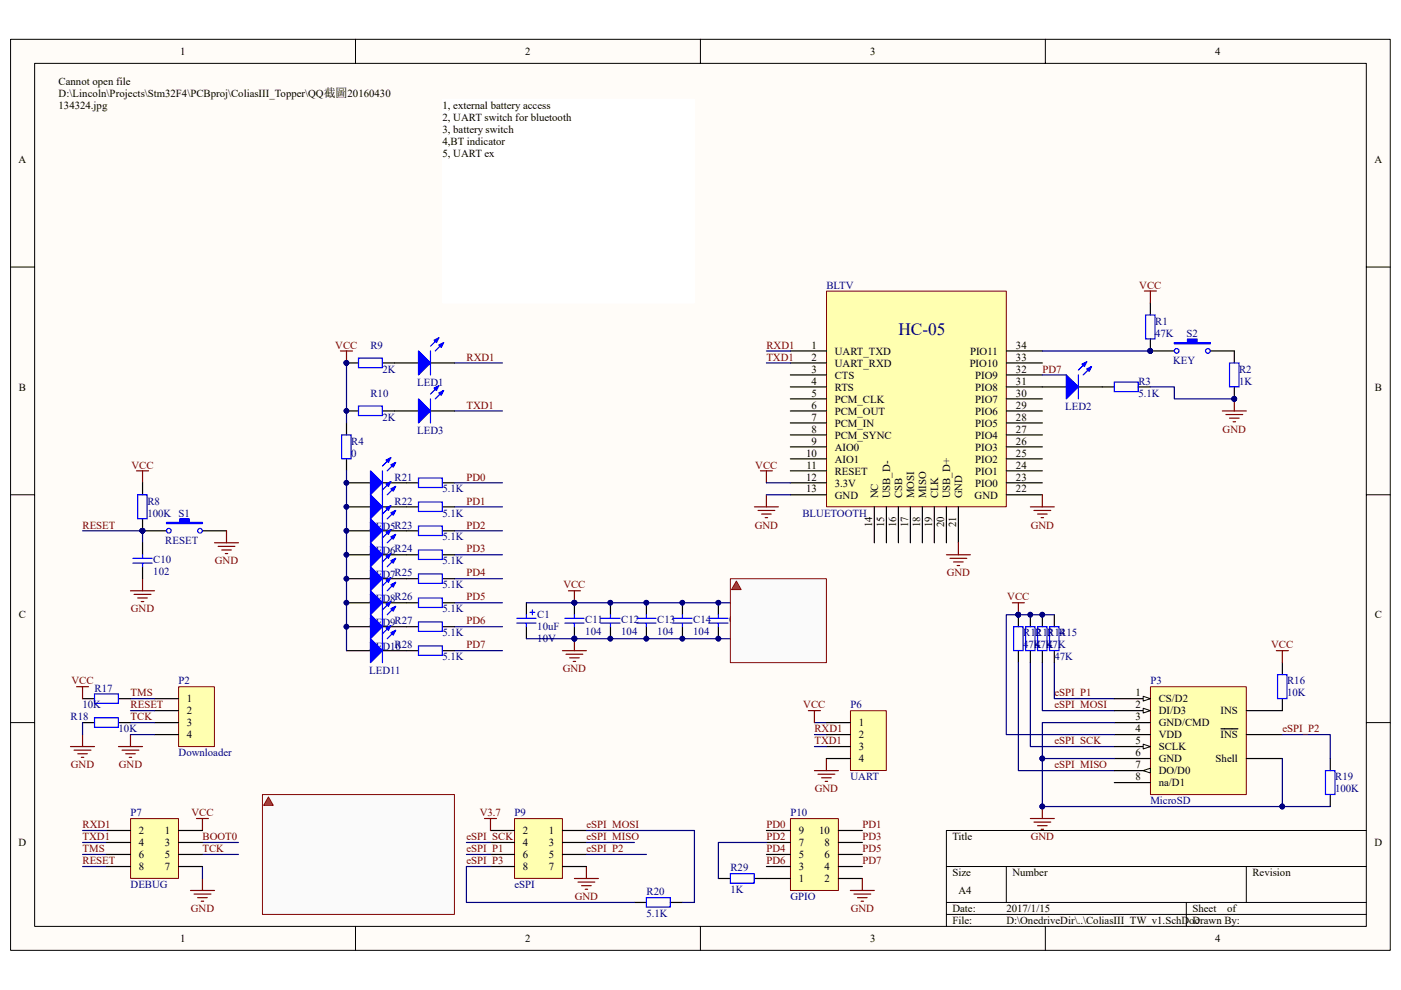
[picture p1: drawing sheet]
<svg xmlns="http://www.w3.org/2000/svg" width="297mm" height="210mm" viewBox="0 0 297 210" stroke-linecap="round" stroke-linejoin="round" font-family="sans-serif">
<path d="M2.3 8.4h292.5v193.2h-292.5z" fill="#fffcf8"/>
<path d="M2.2 8.3h292.6v193.3h-292.6z" fill="none" stroke="#000" stroke-width=".21"/>
<path d="M7.4 13.5h282.3v183h-282.3z" fill="#fffcf8"/>
<g fill="none" stroke="#000" stroke-width=".21">
<path d="M7.3 13.4h282.4v183.1h-282.4zM75.4 8.3v5.1M148.5 8.3v5.1M221.6 8.3v5.1M2.2 56.6h5.1M289.7 56.6h5.1M2.2 104.9h5.1M289.7 104.9h5.1M2.2 153.3h5.1M289.7 153.3h5.1M289.7 176.1h-89v20.4M75.4 196.5v5.1"/>
<path d="M148.5 196.5v5.1M200.7 183.8h89M200.7 191.4h89M200.7 194h89M213.4 183.8v7.6M221.6 196.5v5.1M251.5 191.4v5.1M264.2 183.8v7.6"/>
</g>
<path d="M41.7 173.6h2.5M42.9 173.6v2.5M40.4 188.9h5.1M41.1 189.6h3.6M41.9 190.4h2M42.7 191.2h.5M42.9 186.3v2.6" fill="none" stroke="#800000" stroke-width=".25"/>
<path d="M17.5 178.7h5.1M42.9 178.7h7.7M17.5 183.8h5.1M17.5 181.2h5.1M42.9 183.8v2.5M42.9 181.2h7.7" fill="none" stroke="#000080" stroke-width=".25"/>
<path d="M27.7 173.7h10.1v12.6h-10.1z" fill="#ffffb0"/>
<path d="M27.7 173.6h10.1v12.7h-10.1z" fill="none" stroke="#800000" stroke-width=".21"/>
<path d="M22.6 176.1h5.1M22.6 178.7h5.1M37.8 176.1h5.1M37.8 178.7h5.1M22.6 181.2h5.1M22.6 183.8h5.1M37.8 181.2h5.1M37.8 183.8h5.1" fill="none" stroke="#000" stroke-width=".25"/>
<path d="M17.5 176.1h5.1" fill="none" stroke="#000080" stroke-width=".25"/>
<path d="M167.6 173.7h10.2v15.2h-10.2z" fill="#ffffb0"/>
<path d="M167.6 173.6h10.2v15.3h-10.2z" fill="none" stroke="#800000" stroke-width=".21"/>
<path d="M162.5 178.7h5.1M162.5 176.1h5.1M177.8 178.7h5M177.8 176.1h5M162.5 186.3h5.1M162.5 183.8h5.1M162.5 181.2h5.1M177.8 186.3h5M177.8 183.8h5M177.8 181.2h5" fill="none" stroke="#000" stroke-width=".25"/>
<path d="M121.8 186.3h5.1M122.6 187.1h3.5M123.3 187.9h2M124.1 188.6h.5M124.3 183.8v2.5M180.3 188.9h5.1M181.1 189.6h3.5M181.8 190.4h2.1M182.6 191.2h.5M182.8 186.3v2.6" fill="none" stroke="#800000" stroke-width=".25"/>
<path d="M109.1 173.7h10.1v12.6h-10.1z" fill="#ffffb0"/>
<path d="M109.1 173.6h10.1v12.7h-10.1z" fill="none" stroke="#800000" stroke-width=".21"/>
<path d="M104 176.1h5.1M104 178.7h5.1M119.2 176.1h5.1M119.2 178.7h5.1M104 181.2h5.1M104 183.8h5.1M119.2 181.2h5.1M119.2 183.8h5.1" fill="none" stroke="#000" stroke-width=".25"/>
<path d="M98.9 178.7h5.1M124.3 178.7h10.2M98.9 181.2h5.1" fill="none" stroke="#000080" stroke-width=".25"/>
<path d="M58.2 178.7h5.1M62 173.6h2.6M63.3 173.6v2.5M83.6 178.7h7.7M83.6 176.1h7.7M58.2 181.2h5.1M81.1 186.3h5.1M81.8 187.1h3.6M82.6 187.9h2M83.4 188.6h.5M83.6 183.8v2.5" fill="none" stroke="#bfbebc" stroke-width=".25"/>
<path d="M68.4 173.7h10.1v12.6h-10.1z" fill="#bfbebc"/>
<path d="M68.4 173.6h10.1v12.7h-10.1z" fill="none" stroke="#bfbebc" stroke-width=".21"/>
<path d="M63.3 176.1h5.1M63.3 178.7h5.1M78.5 176.1h5.1M78.5 178.7h5.1M58.2 183.8h10.2M63.3 181.2h5.1M78.5 181.2h12.8M78.5 183.8h5.1" fill="none" stroke="#bfbebc" stroke-width=".25"/>
<path d="M102.7 173.6h2.6M104 173.6v2.5" fill="none" stroke="#800000" stroke-width=".25"/>
<path d="M37.9 145.7h7.6v12.6h-7.6z" fill="#ffffb0"/>
<path d="M37.9 145.7h7.6v12.6h-7.6z" fill="none" stroke="#800000" stroke-width=".21"/>
<g fill="none" stroke="#000" stroke-width=".25">
<path d="M73.5 77h2.5M81.1 77h7.6M91.3 77h5M73.5 87.2h2.5M81.1 87.2h7.6M91.3 87.2h5M30.2 110v2.6h5.1M30.2 102.4v2.5M30.2 115.1v2.6M42.9 112.6h5.1M30.2 120.2v2.5M121.8 127.8v2.6"/>
<path d="M121.8 132.9v2.6M129.4 127.8v2.6M129.4 132.9v2.6M137.1 127.8v2.6M137.1 132.9v2.6M144.7 127.8v2.6M144.7 132.9v2.6M152.3 127.8v2.6M152.3 132.9v2.6M215.9 130.4v2.5M215.9 138v2.5M218.5 130.4v2.5"/>
<path d="M218.5 138v2.5M221 130.4v2.5M221 138v2.5M223.5 130.4v2.5M223.5 138v2.5M17.5 153.3h2.5M17.5 148.2h2.5M25.1 148.2h2.6M25.1 153.3h2.6M32.8 148.2h5M32.8 150.7h5M32.8 153.3h5"/>
<path d="M32.8 155.8h5M134.5 191.4h2.6M142.1 191.4h2.6"/>
</g>
<g fill="none" stroke="#800000" stroke-width=".25">
<path d="M72.2 74.4h2.5M73.5 74.4v2.6M28.9 99.9h2.6M30.2 99.9v2.5M45.5 115.1h5.1M46.2 115.9h3.6M47 116.6h2M47.8 117.4h.5M48 112.6v2.5M27.7 125.3h5.1M28.4 126.1h3.6M29.2 126.8h2"/>
<path d="M29.9 127.6h.6M30.2 122.7v2.6M119.2 138h5.1M120 138.8h3.6M120.5 125.3h2.6M120.8 139.5h2M121.8 125.3v2.5M121.8 135.5v2.5M214.6 127.8h2.6M215.9 127.8v2.6M14.9 158.3h5.1M15.7 159.1h3.6"/>
<path d="M16.2 145.6h2.6M16.5 159.9h2M17.5 145.6v2.6M17.5 155.8v2.5M25.1 158.3h5.1M25.9 159.1h3.5M26.6 159.9h2.1M27.7 155.8v2.5M121.5 140.3h.5M17.2 160.6h.6M27.4 160.6h.5M218.5 173.6h5"/>
<path d="M219.2 174.4h3.6M220 175.1h2M220.7 175.9h.6M221 171.1v2.5"/>
</g>
<g fill="none" stroke="#000080" stroke-width=".25">
<path d="M96.3 77h10.2M96.3 87.2h10.2M17.5 112.6h12.7v2.5M121.8 127.8h45.8M121.8 135.5h45.8M215.9 130.4h7.6M17.5 153.3v2.5M27.7 148.2h5.1M27.7 150.7h5.1M27.7 153.3h5.1M27.7 155.8h5.1M215.9 140.5v22.9h20.4"/>
<path d="M218.5 140.5v17.8h17.8M221 140.5v10.2h15.3M223.5 140.5v7.7h12.8M124.3 181.2h12.8"/>
</g>
<g fill="#000080" stroke="#000080" stroke-width=".21">
<circle cx="73.4" cy="77" r=".49"/>
<circle cx="73.4" cy="87.1" r=".49"/>
<circle cx="30.2" cy="112.6" r=".49"/>
<circle cx="221" cy="171.1" r=".5"/>
<circle cx="221" cy="130.4" r=".5"/>
<circle cx="218.4" cy="130.4" r=".5"/>
<circle cx="215.9" cy="130.4" r=".49"/>
<circle cx="121.8" cy="135.5" r=".5"/>
<circle cx="121.8" cy="127.8" r=".5"/>
<circle cx="129.4" cy="135.5" r=".49"/>
<circle cx="129.4" cy="127.8" r=".49"/>
<circle cx="137" cy="135.5" r=".5"/>
<circle cx="137" cy="127.8" r=".5"/>
<circle cx="144.7" cy="135.5" r=".49"/>
<circle cx="144.7" cy="127.8" r=".49"/>
<circle cx="152.3" cy="135.5" r=".49"/>
<circle cx="152.3" cy="127.8" r=".49"/>
</g>
<g fill="#00f" stroke="#00f" stroke-width=".25">
<path d="M88.7 84.6l2.6 2.6-2.6 2.5z"/>
<path d="M93 83.3l1.1-.5-.5 1z"/>
<path d="M92 82.3l1-.5-.5 1z"/>
<path d="M88.7 74.4l2.6 2.6-2.6 2.5z"/>
<path d="M93 73.2l1.1-.5-.5 1z"/>
<path d="M92 72.2l1-.6-.5 1.1z"/>
<path d="M35.3 110.8h2.8v-.8h2v.8h2.8v.3h-7.6z" fill-rule="evenodd"/>
</g>
<g fill="none" stroke="#00f" stroke-width=".25">
<path d="M76 76h5.1v2h-5.1zM91.3 74.4v5.1M93 71.6l-1.7 1.8M94.1 72.7l-1.8 1.7M76 86.1h5.1v2h-5.1zM91.3 84.6v5.1M93 81.8l-1.7 1.8M94.1 82.8l-1.8 1.8M28.2 119.4h4.1M28.2 118.4h4.1M29.2 104.9h2v5.1h-2zM30.2 117.7v.7"/>
<path d="M30.2 119.4v.8M119.8 132.2h4M119.8 131.1h4M121.8 130.4v.7M121.8 132.2v.7M127.4 132.2h4.1M127.4 131.1h4.1M129.4 130.4v.7M129.4 132.2v.7M135 132.2h4.1M135 131.1h4.1M137.1 130.4v.7"/>
<path d="M137.1 132.2v.7M142.6 132.2h4.1M142.6 131.1h4.1M144.7 130.4v.7M144.7 132.2v.7M150.3 132.2h4M150.3 131.1h4M152.3 130.4v.7M152.3 132.2v.7M214.9 132.9h2v5.1h-2zM217.4 132.9h2.1v5.1h-2.1zM220 132.9h2v5.1h-2z"/>
<path d="M222.5 132.9h2v5.1h-2zM20 147.2h5.1v2h-5.1zM20 152.3h5.1v2h-5.1zM137.1 190.4h5v2h-5z"/>
<circle cx="35.8" cy="112.6" r=".5"/>
<circle cx="42.4" cy="112.6" r=".49"/>
</g>
<path d="M157.9 132.2h4.1M157.9 131.1h4.1M160 127.8v3.3M160 132.2v3.3M165.5 132.2h4.1M165.5 131.1h4.1M167.6 127.8v3.3M167.6 132.2v3.3" fill="none" stroke="#bfbebc" stroke-width=".25"/>
<path d="M243.9 145.7h20.3v22.8h-20.3z" fill="#ffffb0"/>
<path d="M243.9 145.7h20.3v22.8h-20.3z" fill="none" stroke="#800000" stroke-width=".21"/>
<path d="M236.3 148.2h7.6" fill="none" stroke="#000" stroke-width=".25"/>
<path d="M242.4 147.7l1.5 .5-1.5 .5z" fill="#fffcf8" stroke="#000" stroke-width=".21"/>
<path d="M236.3 150.7h7.6" fill="none" stroke="#000" stroke-width=".25"/>
<path d="M242.4 150.2l1.5 .5-1.5 .5z" fill="#fffcf8" stroke="#000" stroke-width=".21"/>
<path d="M236.3 153.3h7.6M236.3 155.8h7.6M236.3 158.3h7.6" fill="none" stroke="#000" stroke-width=".25"/>
<path d="M242.4 157.8l1.5 .5-1.5 .6z" fill="#fffcf8" stroke="#000" stroke-width=".21"/>
<path d="M236.3 160.9h7.6M236.3 163.4h7.6" fill="none" stroke="#000" stroke-width=".25"/>
<path d="M242.4 163.4l1.5-.5v1.1z" fill="#fffcf8" stroke="#000" stroke-width=".21"/>
<g fill="none" stroke="#000" stroke-width=".25">
<path d="M73.5 102.4h5M73.5 107.5h5M73.5 112.6h5M73.5 117.7h5M81.1 102.4h7.6M81.1 107.5h7.6M81.1 112.6h7.6M81.1 117.7h7.6M93.8 102.4h2.5M93.8 107.5h2.5M93.8 112.6h2.5M93.8 117.7h2.5"/>
<path d="M73.5 122.7h5M73.5 127.8h5M73.5 132.9h5M73.5 138h5M81.1 122.7h7.6M81.1 127.8h7.6M81.1 132.9h7.6M81.1 138h7.6M93.8 122.7h2.5M93.8 127.8h2.5M93.8 132.9h2.5M93.8 138h2.5"/>
<path d="M258.9 154.6h3.6M264.2 155.8h7.7M271.9 148.2v2.5h-7.7M271.9 140.5v2.6M236.3 166h7.6M264.2 160.9h7.7M282 160.9v2.5M282 168.5v2.6M152.3 186.3h2.6M160 186.3h2.5"/>
</g>
<g fill="none" stroke="#000080" stroke-width=".25">
<path d="M96.3 102.4h10.2M96.3 107.5h10.2M96.3 112.6h10.2M96.3 117.7h10.2M96.3 122.7h10.2M96.3 127.8h10.2M96.3 132.9h10.2M96.3 138h10.2M215.9 130.4h-2.5v25.4h22.9M236.3 153.3h-15.3v7.6M271.9 155.8h10.1v5.1M162.5 178.7h-10.2v7.6"/>
<path d="M221 160.9v10.2h61M221 160.9h15.3M271.9 160.9v10.2"/>
</g>
<g fill="#000080" stroke="#000080" stroke-width=".21">
<circle cx="215.9" cy="130.4" r=".49"/>
<circle cx="221" cy="160.9" r=".5"/>
<circle cx="221" cy="171.1" r=".5"/>
<circle cx="271.9" cy="171.1" r=".49"/>
<circle cx="73.4" cy="102.4" r=".49"/>
<circle cx="73.4" cy="107.5" r=".49"/>
<circle cx="73.4" cy="112.6" r=".49"/>
<circle cx="73.4" cy="117.7" r=".49"/>
<circle cx="73.4" cy="122.7" r=".49"/>
<circle cx="73.4" cy="127.8" r=".49"/>
<circle cx="73.4" cy="132.9" r=".49"/>
</g>
<g fill="none" stroke="#00f" stroke-width=".25">
<path d="M81.1 99.9v40.6M82.9 97.1l-1.8 1.7M83.9 98.1l-1.8 1.8M82.9 102.2l-1.8 1.7M82.9 107.3l-1.8 1.7M82.9 112.3l-1.8 1.8M82.9 117.4l-1.8 1.8M83.9 103.2l-1.8 1.7M83.9 108.3l-1.8 1.7M83.9 113.3l-1.8 1.8M83.9 118.4l-1.8 1.8M88.7 101.4h5.1v2h-5.1z"/>
<path d="M88.7 106.5h5.1v2h-5.1zM88.7 111.6h5.1v2h-5.1zM88.7 116.6h5.1v2.1h-5.1zM82.9 122.5l-1.8 1.8M82.9 127.6l-1.8 1.8M82.9 132.7l-1.8 1.8M83.9 123.5l-1.8 1.8M83.9 128.6l-1.8 1.8M83.9 133.7l-1.8 1.8M88.7 121.7h5.1v2h-5.1zM88.7 126.8h5.1v2h-5.1zM88.7 131.9h5.1v2h-5.1z"/>
<path d="M88.7 137h5.1v2h-5.1zM270.9 143.1h2v5.1h-2zM281 163.4h2v5.1h-2zM154.9 185.3h5v2h-5z"/>
</g>
<path d="M270.6 138h2.6M271.9 138v2.5M172.7 163.4h5.1M173.4 164.2h3.6M174.2 165h2M175 165.7h.5M175.2 160.9v2.5" fill="none" stroke="#800000" stroke-width=".25"/>
<g fill="#00f" stroke="#00f" stroke-width=".25">
<path d="M78.5 99.9l2.6 2.5-2.6 2.5z"/>
<path d="M82.9 98.6l1-.5-.5 1z"/>
<path d="M81.8 97.6l1.1-.5-.5 1z"/>
<path d="M78.5 104.9l2.6 2.6-2.6 2.5z"/>
<path d="M82.9 103.7l1-.5-.5 1z"/>
<path d="M81.8 102.7l1.1-.5-.5 1z"/>
<path d="M78.5 110l2.6 2.6-2.6 2.5z"/>
<path d="M82.9 108.8l1-.5-.5 1z"/>
<path d="M81.8 107.8l1.1-.5-.5 1z"/>
<path d="M78.5 115.1l2.6 2.6-2.6 2.5z"/>
<path d="M82.9 113.9l1-.6-.5 1.1z"/>
<path d="M81.8 112.8l1.1-.5-.5 1z"/>
<path d="M78.5 120.2l2.6 2.5-2.6 2.6z"/>
<path d="M82.9 118.9l1-.5-.5 1z"/>
<path d="M81.8 117.9l1.1-.5-.5 1z"/>
<path d="M78.5 125.3l2.6 2.5-2.6 2.6z"/>
<path d="M82.9 124l1-.5-.5 1z"/>
<path d="M81.8 123l1.1-.5-.5 1z"/>
<path d="M78.5 130.4l2.6 2.5-2.6 2.6z"/>
<path d="M82.9 129.1l1-.5-.5 1z"/>
<path d="M81.8 128.1l1.1-.5-.5 1z"/>
<path d="M78.5 135.5l2.6 2.5-2.6 2.5z"/>
<path d="M82.9 134.2l1-.5-.5 1z"/>
<path d="M81.8 133.2l1.1-.5-.5 1z"/>
</g>
<path d="M175.3 61.8h38.1v45.7h-38.1z" fill="#ffffb0"/>
<path d="M175.2 61.7h38.2v45.8h-38.2z" fill="none" stroke="#800000" stroke-width=".21"/>
<g fill="none" stroke="#000" stroke-width=".25">
<path d="M167.6 74.4h7.6M167.6 77h7.6M167.6 79.5h7.6M213.4 74.4h7.6M213.4 77h7.6M213.4 79.5h7.6M243.9 71.9v2.5h5.1M243.9 64.3v2.5M256.6 74.4h5.1v2.6M167.6 82.1h7.6M167.6 84.6h7.6M167.6 87.2h7.6"/>
<path d="M167.6 89.7h7.6M167.6 92.2h7.6M167.6 94.8h7.6M167.6 97.3h7.6M167.6 99.9h7.6M213.4 82.1h12.7M213.4 84.6h7.6M213.4 87.2h7.6M213.4 89.7h7.6M213.4 92.2h7.6M213.4 94.8h7.6M213.4 97.3h7.6"/>
<path d="M213.4 99.9h7.6M228.6 82.1h7.7M241.3 82.1h2.6M261.7 82.1v2.5M167.6 102.4h7.6M167.6 104.9h7.6M185.4 107.5v7.6M187.9 107.5v7.6M190.5 107.5v7.6M193 107.5v7.6M195.6 107.5v7.6M198.1 107.5v7.6"/>
<path d="M200.7 107.5v7.6M203.2 107.5v7.6M213.4 102.4h7.6M213.4 104.9h7.6"/>
</g>
<path d="M162.5 77h5.1M162.5 74.4h5.1M221 74.4h22.9M221 79.5h5.1M243.9 82.1h5.1v2.5h12.7M162.5 104.9h5.1M162.5 102.4h5.1" fill="none" stroke="#000080" stroke-width=".25"/>
<g fill="none" stroke="#800000" stroke-width=".25">
<path d="M242.6 61.7h2.6M243.9 61.7v2.6M161.2 99.9h2.6M162.5 99.9v2.5M259.2 87.2h5M259.9 87.9h3.6M260.7 88.7h2M261.4 89.5h.6M261.7 84.6v2.6M160 107.5h5M160.7 108.3h3.6M161.5 109h2"/>
<path d="M162.2 109.8h.5M162.5 104.9v2.6M200.7 117.7h5M201.4 118.4h3.6M202.2 119.2h2M202.9 120h.6M203.2 115.1v2.6M218.5 107.5h5M219.2 108.3h3.6M220 109h2M220.7 109.8h.6M221 104.9v2.6"/>
</g>
<g fill="#00f" stroke="#00f" stroke-width=".25">
<path d="M226.1 79.5l2.5 2.6-2.5 2.5z"/>
<path d="M230.4 78.3l1-.6-.5 1.1z"/>
<path d="M229.4 77.2l1-.5-.5 1z"/>
<path d="M249 72.7h2.8v-.8h2v.8h2.8v.2h-7.6z" fill-rule="evenodd"/>
</g>
<g fill="none" stroke="#00f" stroke-width=".25">
<path d="M228.6 79.5v5.1M230.4 76.7l-1.8 1.8M231.4 77.7l-1.7 1.8M242.9 66.8h2v5.1h-2zM260.7 77h2v5h-2zM236.3 81h5v2.1h-5z"/>
<circle cx="249.5" cy="74.4" r=".5"/>
<circle cx="256.1" cy="74.4" r=".49"/>
</g>
<g fill="#000080" stroke="#000080" stroke-width=".21">
<circle cx="243.9" cy="74.4" r=".49"/>
<circle cx="261.7" cy="84.6" r=".5"/>
</g>
<path d="M93.8 21.1h53.4v43.2h-53.4z" fill="#fff"/>
<path d="M93.8 21.1h53.4v43.2h-53.4z" fill="none" stroke="#fff" stroke-width=".21"/>
<path d="M73.5 77v12.7M73.5 99.9v38.1M172.7 153.3h2.5M172.7 155.8h2.5M124.3 176.1h22.9v15.3h-2.5M104 183.8h-5.1v7.6h35.6" fill="none" stroke="#000080" stroke-width=".25"/>
<path d="M73.5 89.7v2.5M73.5 97.3v2.6" fill="none" stroke="#000" stroke-width=".25"/>
<path d="M72.4 92.2h2v5.1h-2z" fill="none" stroke="#00f" stroke-width=".25"/>
<circle cx="73.4" cy="77" r=".49" fill="#000080" stroke="#000080" stroke-width=".21"/>
<path d="M180.3 150.8h7.6v12.6h-7.6z" fill="#ffffb0"/>
<path d="M180.3 150.7h7.6v12.7h-7.6z" fill="none" stroke="#800000" stroke-width=".21"/>
<path d="M111.6 127.8v2.6M111.6 132.9v2.6M175.2 153.3h5.1M175.2 155.8h5.1M175.2 158.3h5.1M175.2 160.9h5.1" fill="none" stroke="#000" stroke-width=".25"/>
<path d="M171.4 150.7h2.5M172.7 150.7v2.6" fill="none" stroke="#800000" stroke-width=".25"/>
<path d="M111.6 127.8h10.2M111.6 135.5h10.2M172.7 158.3h2.5" fill="none" stroke="#000080" stroke-width=".25"/>
<path d="M109.6 131.1h4M109.6 132.2h4M111.6 130.4v.7M111.6 132.2v.7M112.4 129.9h1M112.9 129.4v1" fill="none" stroke="#00f" stroke-width=".25"/>
<g fill="#000080" stroke="#000080" stroke-width=".21">
<circle cx="121.8" cy="127.8" r=".5"/>
<circle cx="121.8" cy="135.5" r=".5"/>
</g>
<path d="M55.6 168.5h40.7v25.5h-40.7z" fill-rule="evenodd" fill="#fafafa" stroke="#800000" stroke-width=".21"/>
<path d="M56.9 169l1 1.8h-2z" fill="#fe3232" stroke="#9a0000" stroke-width=".21"/>
<path d="M154.9 122.7h20.3v17.8h-20.3z" fill-rule="evenodd" fill="#fafafa" stroke="#800000" stroke-width=".21"/>
<path d="M156.1 123.3l1 1.8h-2z" fill="#fe3232" stroke="#9a0000" stroke-width=".21"/>
<text font-size="3.7" fill="#000080" x="190.5" y="71.1">HC-05</text>
<g font-size="2.3">
<text x="38.2" y="11.7">1</text>
<text x="111.4" y="11.7">2</text>
<text x="184.5" y="11.7">3</text>
<text x="257.6" y="11.7">4</text>
<text x="12.4" y="23.2">134324.jpg</text>
<text x="12.4" y="18.1">Cannot open file</text>
<text x="12.4" y="20.7">D:\Lincoln\Projects\Stm32F4\PCBproj\ColiasIII_Topper\QQ截圖20160430</text>
<text x="93.8" y="23.1">1, external battery access</text>
<text x="93.8" y="25.6">2, UART switch for bluetooth</text>
<text x="93.8" y="28.2">3, battery switch</text>
<text x="4" y="34.5">A</text>
<text x="93.8" y="30.7">4,BT indicator</text>
<text x="93.8" y="33.3">5, UART ex</text>
<text x="291.4" y="34.5">A</text>
<text x="172" y="74">1</text>
<text x="172" y="76.5">2</text>
<text x="177" y="75.2">UART_TXD</text>
<text x="177" y="77.8">UART_RXD</text>
<text x="205.6" y="77.8">PIO10</text>
<text x="205.7" y="75.2">PIO11</text>
<text x="215.4" y="76.5">33</text>
<text x="215.4" y="74">34</text>
<text x="4" y="82.8">B</text>
<text x="172" y="79">3</text>
<text x="172" y="81.6">4</text>
<text x="177" y="80.3">CTS</text>
<text x="177" y="82.8">RTS</text>
<text x="206.8" y="82.8">PIO8</text>
<text x="206.8" y="80.3">PIO9</text>
<text x="215.4" y="81.6">31</text>
<text x="215.4" y="79">32</text>
<text x="291.5" y="82.8">B</text>
<text x="172" y="84.1">5</text>
<text x="172" y="86.7">6</text>
<text x="172" y="89.2">7</text>
<text x="177" y="85.4">PCM_CLK</text>
<text x="177" y="87.9">PCM_OUT</text>
<text x="206.8" y="87.9">PIO6</text>
<text x="206.8" y="85.4">PIO7</text>
<text x="215.4" y="89.2">28</text>
<text x="215.4" y="86.7">29</text>
<text x="215.4" y="84.1">30</text>
<text x="172" y="91.8">8</text>
<text x="172" y="94.3">9</text>
<text x="177" y="90.5">PCM_IN</text>
<text x="177" y="93">PCM_SYNC</text>
<text x="177" y="95.6">AIO0</text>
<text x="206.8" y="95.6">PIO3</text>
<text x="206.8" y="93">PIO4</text>
<text x="206.8" y="90.5">PIO5</text>
<text x="215.4" y="94.3">26</text>
<text x="215.4" y="91.8">27</text>
<text x="170.9" y="96.8">10</text>
<text x="170.9" y="101.9">12</text>
<text x="171" y="99.4">11</text>
<text x="177" y="98.1">AIO1</text>
<text x="177" y="100.6">RESET</text>
<text x="206.8" y="100.6">PIO1</text>
<text x="206.8" y="98.1">PIO2</text>
<text x="215.4" y="101.9">23</text>
<text x="215.4" y="99.4">24</text>
<text x="215.4" y="96.8">25</text>
<text x="170.9" y="104.5">13</text>
<text x="177" y="103.2">3.3V</text>
<text x="177" y="105.7">GND</text>
<text x="186.2" y="105.7" transform="rotate(-90 186.2 105.7)">NC</text>
<text x="188.7" y="105.7" transform="rotate(-90 188.7 105.7)">USB_D-</text>
<text x="191.3" y="105.7" transform="rotate(-90 191.3 105.7)">CSB</text>
<text x="193.8" y="105.7" transform="rotate(-90 193.8 105.7)">MOSI</text>
<text x="196.3" y="105.7" transform="rotate(-90 196.3 105.7)">MISO</text>
<text x="198.9" y="105.7" transform="rotate(-90 198.9 105.7)">CLK</text>
<text x="201.4" y="105.7" transform="rotate(-90 201.4 105.7)">USB_D+</text>
<text x="204" y="105.7" transform="rotate(-90 204 105.7)">GND</text>
<text x="206.6" y="105.7">GND</text>
<text x="206.8" y="103.2">PIO0</text>
<text x="215.4" y="104.5">22</text>
<text x="184.9" y="111.8" transform="rotate(-90 184.9 111.8)">14</text>
<text x="187.4" y="111.8" transform="rotate(-90 187.4 111.8)">15</text>
<text x="190" y="111.8" transform="rotate(-90 190 111.8)">16</text>
<text x="192.5" y="111.8" transform="rotate(-90 192.5 111.8)">17</text>
<text x="195.1" y="111.8" transform="rotate(-90 195.1 111.8)">18</text>
<text x="197.6" y="111.8" transform="rotate(-90 197.6 111.8)">19</text>
<text x="200.2" y="111.8" transform="rotate(-90 200.2 111.8)">20</text>
<text x="202.7" y="111.8" transform="rotate(-90 202.7 111.8)">21</text>
<text x="4" y="131.2">C</text>
<text x="291.5" y="131.2">C</text>
<text x="39.6" y="149">1</text>
<text x="240.7" y="147.7">1</text>
<text x="245.7" y="149">CS/D2</text>
<text x="39.6" y="151.5">2</text>
<text x="39.6" y="154.1">3</text>
<text x="182.1" y="154.1">1</text>
<text x="240.7" y="150.2">2</text>
<text x="240.7" y="152.8">3</text>
<text x="240.7" y="155.3">4</text>
<text x="245.7" y="151.5">DI/D3</text>
<text x="245.7" y="154.1">GND/CMD</text>
<text x="258.8" y="151.5">INS</text>
<text x="39.6" y="156.6">4</text>
<text x="182.1" y="156.6">2</text>
<text x="182.1" y="159.1">3</text>
<text x="182.1" y="161.7">4</text>
<text x="240.7" y="157.9">5</text>
<text x="240.7" y="160.4">6</text>
<text x="245.7" y="156.6">VDD</text>
<text x="245.7" y="159.1">SCLK</text>
<text x="245.7" y="161.7">GND</text>
<text x="257.7" y="161.7">Shell</text>
<text x="258.8" y="156.6">INS</text>
<text x="240.7" y="163">7</text>
<text x="240.7" y="165.5">8</text>
<text x="245.7" y="164.2">DO/D0</text>
<text x="245.7" y="166.8">na/D1</text>
<text x="4" y="179.5">D</text>
<text x="29.5" y="176.9">2</text>
<text x="29.5" y="179.5">4</text>
<text x="34.9" y="176.9">1</text>
<text x="34.9" y="179.5">3</text>
<text x="110.9" y="176.9">2</text>
<text x="110.9" y="179.5">4</text>
<text x="116.3" y="176.9">1</text>
<text x="116.3" y="179.5">3</text>
<text x="169.4" y="179.5">7</text>
<text x="169.4" y="176.9">9</text>
<text x="173.7" y="176.9">10</text>
<text x="174.8" y="179.5">8</text>
<text x="201.9" y="178.2">Title</text>
<text x="291.4" y="179.5">D</text>
<text x="29.5" y="182">6</text>
<text x="29.5" y="184.6">8</text>
<text x="34.9" y="182">5</text>
<text x="34.9" y="184.6">7</text>
<text x="110.9" y="182">6</text>
<text x="110.9" y="184.6">8</text>
<text x="116.3" y="182">5</text>
<text x="116.3" y="184.6">7</text>
<text x="169.4" y="184.6">3</text>
<text x="169.4" y="182">5</text>
<text x="174.8" y="184.6">4</text>
<text x="174.8" y="182">6</text>
<text x="201.9" y="185.8">Size</text>
<text x="214.6" y="185.8">Number</text>
<text x="265.5" y="185.8">Revision</text>
<text x="169.4" y="187.1">1</text>
<text x="174.8" y="187.1">2</text>
<text x="203.2" y="189.7">A4</text>
<text x="201.9" y="193.5">Date:</text>
<text x="201.9" y="196">File:</text>
<text x="213.4" y="193.5">2017/1/15</text>
<text x="213.4" y="196">D:\OnedriveDir\..\ColiasIII_TW_v1.SchDoc</text>
<text x="252.8" y="196">Drawn By:</text>
<text x="252.8" y="193.5">Sheet</text>
<text x="260.2" y="193.5">of</text>
<text x="38.2" y="199.8">1</text>
<text x="111.4" y="199.8">2</text>
<text x="184.5" y="199.8">3</text>
<text x="257.6" y="199.8">4</text>
</g>
<g font-size="2.3" fill="#000080">
<text x="175.2" y="61.2">BLTV</text>
<text x="244.9" y="71.4">47K</text>
<text x="244.9" y="68.9">R1</text>
<text x="251.5" y="71.4">S2</text>
<text x="78.5" y="74">R9</text>
<text x="248.7" y="77.3">KEY</text>
<text x="81.1" y="79">2K</text>
<text x="88.5" y="81.8">LED1</text>
<text x="241.4" y="81.6">R3</text>
<text x="262.7" y="81.6">1K</text>
<text x="262.7" y="79">R2</text>
<text x="78.5" y="84.1">R10</text>
<text x="81.1" y="89.2">2K</text>
<text x="225.8" y="86.9">LED2</text>
<text x="241.4" y="84.1">5.1K</text>
<text x="74.5" y="94.3">R4</text>
<text x="88.5" y="92">LED3</text>
<text x="74.5" y="96.8">0</text>
<text x="83.6" y="101.9">R21</text>
<text x="31.2" y="107">R8</text>
<text x="83.6" y="107">R22</text>
<text x="93.8" y="104.5">5.1K</text>
<text x="31.2" y="109.6">100K S1</text>
<text x="78.3" y="112.4">LED5R23</text>
<text x="93.8" y="109.6">5.1K</text>
<text x="170.1" y="109.6">BLUETOOTH</text>
<text x="32.5" y="119.5">C10</text>
<text x="35" y="115.4">RESET</text>
<text x="78.3" y="117.4">LED6R24</text>
<text x="93.8" y="114.6">5.1K</text>
<text x="93.8" y="119.7">5.1K</text>
<text x="32.5" y="122">102</text>
<text x="78.3" y="122.5">LED7R25</text>
<text x="93.8" y="124.8">5.1K</text>
<text x="78.3" y="127.6">LED8R26</text>
<text x="93.8" y="129.9">5.1K</text>
<text x="113.9" y="131.2">C1</text>
<text x="78.3" y="132.7">LED9R27</text>
<text x="78.3" y="137.8">LED10</text>
<text x="83.6" y="137.5">R28</text>
<text x="93.8" y="135">5.1K</text>
<text x="113.9" y="133.7">10uF</text>
<text x="113.9" y="136.2">10V</text>
<text x="124.1" y="134.7">104</text>
<text x="124.1" y="132.2">C11</text>
<text x="131.7" y="134.7">104</text>
<text x="131.7" y="132.2">C12</text>
<text x="139.4" y="134.7">104</text>
<text x="139.4" y="132.2">C13</text>
<text x="147" y="134.7">104</text>
<text x="147" y="132.2">C14</text>
<text x="154.6" y="134.7">104</text>
<text x="154.6" y="132.2">C15</text>
<text x="216.9" y="137.5">47K</text>
<text x="216.9" y="135">R12</text>
<text x="219.5" y="137.5">47K</text>
<text x="219.5" y="135">R13</text>
<text x="222" y="137.5">47K</text>
<text x="222" y="135">R14</text>
<text x="224.6" y="135">R15</text>
<text x="78.3" y="142.9">LED11</text>
<text x="93.8" y="140.1">5.1K</text>
<text x="223.6" y="140.1">47K</text>
<text x="20" y="146.7">R17</text>
<text x="37.9" y="145.2">P2</text>
<text x="243.9" y="145.2">P3</text>
<text x="272.9" y="147.7">10K</text>
<text x="272.9" y="145.2">R16</text>
<text x="15" y="152.8">R18</text>
<text x="17.5" y="150.2">10K</text>
<text x="25.1" y="155.3">10K</text>
<text x="180.3" y="150.2">P6</text>
<text x="37.9" y="160.4">Downloader</text>
<text x="180.3" y="165.5">UART</text>
<text x="283.1" y="165.5">R19</text>
<text x="27.7" y="173.1">P7</text>
<text x="109.1" y="173.1">P9</text>
<text x="167.6" y="173.1">P10</text>
<text x="243.9" y="170.6">MicroSD</text>
<text x="283.1" y="168">100K</text>
<text x="154.9" y="184.8">R29</text>
<text x="27.7" y="188.4">DEBUG</text>
<text x="109.1" y="188.4">eSPI</text>
<text x="137.1" y="189.9">R20</text>
<text x="154.9" y="189.4">1K</text>
<text x="167.6" y="190.9">GPIO</text>
<text x="137.1" y="194.5">5.1K</text>
</g>
<g font-size="2.3" fill="#800000">
<text x="241.6" y="61.2">VCC</text>
<text x="71.1" y="74">VCC</text>
<text x="98.9" y="76.5">RXD1</text>
<text x="162.5" y="76.5">TXD1</text>
<text x="162.5" y="74">RXD1</text>
<text x="221" y="79">PD7</text>
<text x="98.9" y="86.7">TXD1</text>
<text x="259.2" y="91.8">GND</text>
<text x="27.9" y="99.4">VCC</text>
<text x="98.9" y="101.9">PD0</text>
<text x="160.1" y="99.4">VCC</text>
<text x="98.9" y="107">PD1</text>
<text x="17.5" y="112.1">RESET</text>
<text x="98.9" y="112.1">PD2</text>
<text x="160" y="112.1">GND</text>
<text x="218.5" y="112.1">GND</text>
<text x="45.5" y="119.7">GND</text>
<text x="98.9" y="117.2">PD3</text>
<text x="98.9" y="122.3">PD4</text>
<text x="119.4" y="124.8">VCC</text>
<text x="200.7" y="122.3">GND</text>
<text x="27.7" y="129.9">GND</text>
<text x="98.9" y="127.4">PD5</text>
<text x="213.6" y="127.4">VCC</text>
<text x="98.9" y="132.4">PD6</text>
<text x="98.9" y="137.5">PD7</text>
<text x="269.5" y="137.5">VCC</text>
<text x="119.3" y="142.6">GND</text>
<text x="15.2" y="145.2">VCC</text>
<text x="27.7" y="147.7">TMS</text>
<text x="223.6" y="147.7">eSPI_P1</text>
<text x="27.7" y="152.8">TCK</text>
<text x="27.7" y="150.2">RESET</text>
<text x="170.3" y="150.2">VCC</text>
<text x="172.7" y="155.3">RXD1</text>
<text x="223.6" y="150.2">eSPI_MOSI</text>
<text x="271.9" y="155.3">eSPI_P2</text>
<text x="172.7" y="157.9">TXD1</text>
<text x="223.6" y="157.9">eSPI_SCK</text>
<text x="15" y="163">GND</text>
<text x="25.2" y="163">GND</text>
<text x="223.6" y="163">eSPI_MISO</text>
<text x="40.6" y="173.1">VCC</text>
<text x="101.7" y="173.1">V3.7</text>
<text x="172.7" y="168">GND</text>
<text x="17.5" y="178.2">TXD1</text>
<text x="17.5" y="175.7">RXD1</text>
<text x="42.9" y="178.2">BOOT0</text>
<text x="98.9" y="178.2">eSPI_SCK</text>
<text x="124.4" y="175.7">eSPI_MOSI</text>
<text x="124.4" y="178.2">eSPI_MISO</text>
<text x="162.5" y="175.7">PD0</text>
<text x="162.5" y="178.2">PD2</text>
<text x="182.9" y="175.7">PD1</text>
<text x="182.9" y="178.2">PD3</text>
<text x="218.5" y="178.2">GND</text>
<text x="17.5" y="180.7">TMS</text>
<text x="17.5" y="183.3">RESET</text>
<text x="42.9" y="180.7">TCK</text>
<text x="98.9" y="180.7">eSPI_P1</text>
<text x="98.9" y="183.3">eSPI_P3</text>
<text x="124.3" y="180.7">eSPI_P2</text>
<text x="162.5" y="180.7">PD4</text>
<text x="162.5" y="183.3">PD6</text>
<text x="182.9" y="180.7">PD5</text>
<text x="182.9" y="183.3">PD7</text>
<text x="121.9" y="190.9">GND</text>
<text x="40.4" y="193.5">GND</text>
<text x="180.4" y="193.5">GND</text>
</g>
</svg>
